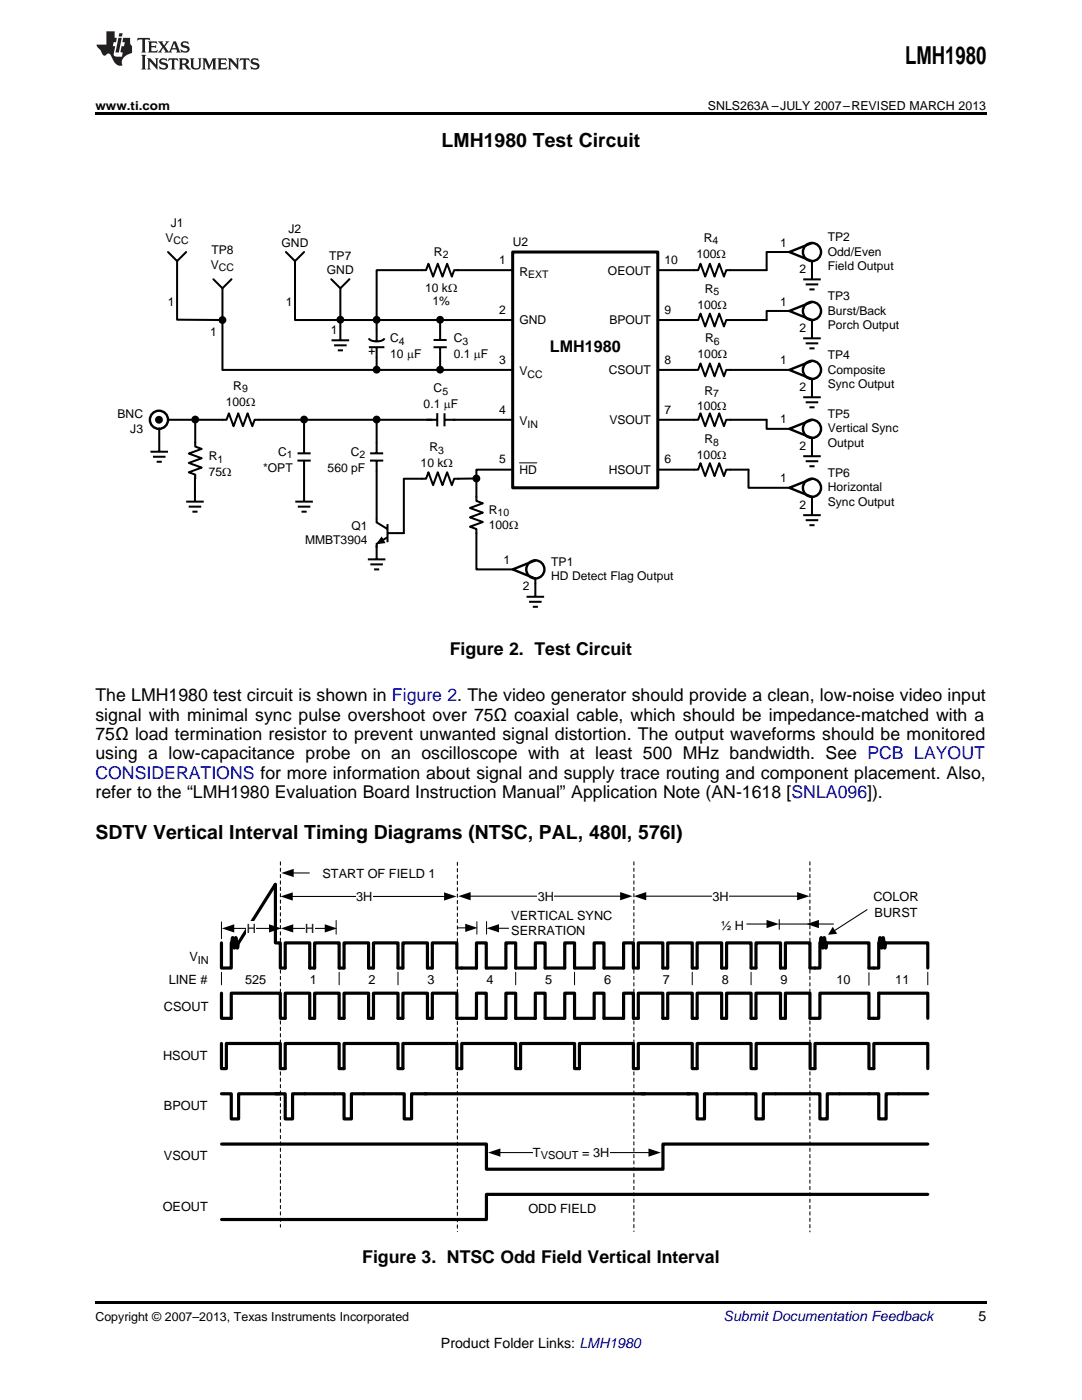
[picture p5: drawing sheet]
<svg xmlns="http://www.w3.org/2000/svg" width="216mm" height="279mm" viewBox="0 0 216 279" stroke-linecap="round" stroke-linejoin="round" font-family="sans-serif">
<path d="M19 259.7h177.8v.5h-177.8z" fill="#000"/>
<path d="M91.3 172.1v73.7M126.5 172v73.8M161.6 172v73.8" fill="none" stroke="#000" stroke-width=".21" stroke-dasharray=".6 .6"/>
<g fill="none" stroke="#000" stroke-width=".64">
<path d="M44.2 198.2v5h1.9v-5h9.8v5h1v-5h4.9v5h1v-5h4.9v5h1v-5h4.8v5h1v-5h4.9v5h1v-5h4.9v5h1v-5h4.9v5h3.9v-5h1.9v5h3.9v-5h2v5h3.9v-5h2v5h3.9v-5h1.9v5h4v-5h1.9v5h3.9v-5h2v5h1v-5h4.9v5h.9v-5h4.9v5h1v-5h4.9v5h1v-5h4.9v5h.9v-5h4.9v5h1v-5h4.9v5h2v-5h9.8v5h1.9v-5h9.8v5M46.1 188.1v5.1h-1.9v-5M46.3 188.2l.1-1.1 .3 2.1 .3-2.1 .3 2.1 .2-1M47.6 188.1l7.4-11.6v11.7h.9v5h1v-5h4.9v5h1v-5h4.9v5h1v-5h4.8v5h1v-5h4.9v5h1v-5h4.9v5h1v-5h4.9v5h3.9v-5h1.9v5h3.9v-5h2v5h3.9v-5h2v5h3.9v-5h1.9v5h4v-5h1.9v5h3.9v-5h2v5h1v-5h4.9v5h.9v-5h4.9v5h1v-5h4.9v5h1v-5h4.9v5h.9v-5h4.9v5h1v-5h4.9v5h2v-5M163.7 188.2l.2-1.1 .2 2.1 .2-.3 .2-1.8 .3 2.1 .1-1M165.1 188.2h8.3v5h1.9v-5M175.4 188.2l.2-1.1 .3 2.1 .1-.3 .2-1.8 .3 2.1 .2-1M44.2 208.2v5.1h1v-5.1h10.7v5.1h1v-5.1h10.8v5.1h1v-5.1h10.7v5.1h1v-5.1h10.8v5.1h.9v-5.1h10.8v5.1h1v-5.1h10.7v5.1h1v-5.1h10.8v5.1h1v-5.1h10.7v5.1h1v-5.1h10.8v5.1h.9M44.2 218.3h1.9v5h1.5v-5h8.3M55 218.3h1.9v5h1.5v-5h10.3v5h1.4v-5h8.3M78.7 218.3h2v5h1.4v-5h3M84.8 218.3h52.8"/>
<path d="M137.1 218.3h2v5h1.5v-5h10.2v5h1.5v-5h11.3v5h1.5v-5h10.2v5h1.5v-5h8.3M150.9 213.3v-5.1h10.7v5.1h1v-5.1h10.8v5.1h1v-5.1h10.7v5.1M44.2 228.3h52.9v5h35.2v-5h52.8M185.1 238.4h-88v5h-52.9"/>
</g>
<path d="M173.9 179.8h6.8v3.4h-6.8z" fill-rule="evenodd" fill="#fff"/>
<path d="M176.7 188.2h8.4v5" fill="none" stroke="#000" stroke-width=".64"/>
<path d="M104.6 239.5h12v2.7h-12z" fill-rule="evenodd" fill="#fff"/>
<path d="M44.2 184v3.3M67.7 194v2.5M79.4 194v2.5" fill="none" stroke="#000" stroke-width=".2"/>
<g fill="#fff">
<path d="M165.2 193.8h3.9v3.4h-3.9z" fill-rule="evenodd"/>
<path d="M165.9 194.4h2.9v2.6h-2.9z" fill-rule="evenodd"/>
</g>
<path d="M44.2 194v2.5M67.1 183.7v2.7M102.9 194v2.5M114.6 194v2.5M138.1 194v2.5M149.9 194v2.5M173.4 194.1v2.5M185.1 194v2.5" fill="none" stroke="#000" stroke-width=".2"/>
<path d="M56 172v72.9" fill="none" stroke="#000" stroke-width=".21" stroke-dasharray=".6 .6"/>
<path d="M58.2 178.9h30.6M58.3 185.3h6.7" fill="none" stroke="#000" stroke-width=".21"/>
<path d="M56 178.9l2.4-.8v1.6zM88.6 178.1l2.5 .8-2.5 .8zM56 185.3l2.5-.8v1.6zM64.8 184.5l2.5 .8-2.5 .8z" fill="#000"/>
<g fill="#fff">
<path d="M71.1 177.6h3.2v3.1h-3.2z" fill-rule="evenodd"/>
<path d="M60.9 183.8h1.8v3.1h-1.8z" fill-rule="evenodd"/>
</g>
<path d="M93.7 178.9h30.2M128.7 178.9h30.6M46.5 185.3h7.4M173 181.6l-6.6 4.2" fill="none" stroke="#000" stroke-width=".21"/>
<path d="M91.4 178.9l2.5-.9v1.7zM123.7 178l2.5 .9-2.5 .8zM126.5 178.9l2.4-.9v1.7zM159.1 178l2.4 .9-2.4 .8zM44.3 185.3l2.4-.8v1.6zM53.7 184.5l2.4 .8-2.4 .8zM166.2 185l.8 1.4-1.8 .2z" fill="#000"/>
<g fill="#fff">
<path d="M107.3 177.5h3.2v3h-3.2z" fill-rule="evenodd"/>
<path d="M142.1 177.5h3.3v3h-3.3z" fill-rule="evenodd"/>
</g>
<path d="M99.6 230h30" fill="none" stroke="#000" stroke-width=".21"/>
<path d="M97.4 230l2.4-.8v1.6zM129.4 229.2l2.5 .8-2.5 .8z" fill="#000"/>
<g fill="#fff">
<path d="M106.3 228.5h15.3v3.6h-15.3z" fill-rule="evenodd"/>
<path d="M49.3 183.9h1.8v3.1h-1.8z" fill-rule="evenodd"/>
</g>
<path d="M58.4 174.2h3.4M91.3 185.2h1.7M99.4 185.3h2.2M149 184.4h4.2M155.4 184.4h6.2M163.2 184.4h3.1" fill="none" stroke="#000" stroke-width=".21"/>
<g fill="#000">
<path d="M76.1 107.4l.5 .8-1.1 .2zM56.1 174.2l2.5-.8v1.6zM92.8 184.4l2.5 .8-2.5 .8zM97.1 185.3l2.5-.9v1.7zM153 183.6l2.4 .8-2.4 .8zM160.9 184.4l2.5-.8v1.6z"/>
<circle cx="44.4" cy="63.9" r=".58"/>
<circle cx="67.9" cy="63.8" r=".58"/>
<circle cx="75.2" cy="73.8" r=".58"/>
<circle cx="75.2" cy="63.8" r=".58"/>
<circle cx="87.8" cy="63.8" r=".58"/>
<circle cx="87.8" cy="73.8" r=".58"/>
<circle cx="31.7" cy="83.8" r=".58"/>
<circle cx="39" cy="83.7" r=".58"/>
<circle cx="60.7" cy="83.7" r=".58"/>
<circle cx="75.2" cy="83.7" r=".58"/>
<circle cx="95.1" cy="95.5" r=".58"/>
</g>
<path d="M103.7 92.4h3.4M95.2 183.9v2.5M97.1 183.9v2.5M155.5 183.5v2" fill="none" stroke="#000" stroke-width=".2"/>
<g fill="none" stroke="#000" stroke-width=".48">
<path d="M162 48.5l-4.5 1.8 4.5 1.8M162 60.3l-4.5 1.8 4.5 1.8M162 72l-4.5 1.8 4.5 1.8M162 83.8l-4.5 1.8 4.5 1.8M162 95.5l-4.5 1.9 4.5 1.8M106.8 111.8l-4.5 1.8 4.5 1.8"/>
<circle cx="162" cy="50.3" r="1.81"/>
<circle cx="162" cy="73.8" r="1.81"/>
<circle cx="162" cy="62.1" r="1.81"/>
<circle cx="31.7" cy="83.8" r="1.81"/>
<circle cx="162" cy="85.6" r="1.81"/>
<circle cx="162" cy="97.4" r="1.81"/>
<circle cx="106.8" cy="113.6" r="1.81"/>
</g>
<g fill="none" stroke="#000" stroke-width=".4">
<path d="M33.5 50.3l1.8 1.8 1.8-1.8M35.3 52.2v11.6l9.1 .1M42.6 55.7l1.8 1.8 1.8-1.8M44.4 57.5v16.2M57.1 50.3l1.8 1.8 1.8-1.8M58.9 52.1v11.8h43.4M66.1 55.7l1.8 1.8 1.8-1.8M67.9 57.5v10.3M91.3 53.9h11M91.4 53.9h-.8l-.4 1.3-1-2.6-.9 2.6-.9-2.6-1 2.6-.9-2.6-.5 1.3h-9.8v14.2M157.5 50.3h-4.5v3.6h-8.1l-.5 1.3-.9-2.6-.9 2.6-1-2.6-.9 2.6-.9-2.6-.5 1.3h-8M160.3 55.8h3.5"/>
<path d="M160.8 56.8h2.5M161.5 57.8h1M162 52.1v3.5M44.4 73.8h57.9M66.2 67.9h3.5M66.7 68.9h2.5M67.4 69.9h1M73.6 67.5a2.26 2.26 0 0 0 3.1 0M73.6 69.3h3.1M75.2 69.3v4.5M86.5 69.3h2.6M86.5 67.9h2.6"/>
<path d="M87.8 63.8v4.1M87.8 69.4v4.4M131.3 73.8h8l.5-1.3 .9 2.6 .9-2.6 1 2.6 .9-2.6 .9 2.6 .5-1.3h12.6M157.5 62.1h-4.5v1.8h-8.1l-.5 1.3-.9-2.6-.9 2.6-1-2.6-.9 2.6-.9-2.6-.5 1.3h-8M160.3 67.5h3.5M160.3 79.3h3.5M160.8 68.5h2.5M161.5 69.5h1M162 63.8v3.6M162 75.6v3.5M30 90.2h3.5M30.5 91.2h2.5"/>
<path d="M31.3 92.2h1M31.8 85.5v4.5M33.5 83.8h11.7l.5-1.3 .9 2.6 .9-2.6 1 2.6 .9-2.6 .9 2.6 .5-1.3h36.3M38.9 95.2v4.8M39 83.7v5.4l1.2 .5-2.5 .9 2.5 1-2.5 .9 2.5 .9-2.5 1 1.3 .4v.8M59.4 91.9h2.6M59.4 90.5h2.6M60.7 83.7v6.8M60.7 92.1v7.9M73.8 91.9h2.7M73.8 90.5h2.7M75.2 92.1v12.2l2 1.2"/>
<path d="M75.2 83.7v6.8M87.2 82.5v2.6M88.7 83.8h13.6M88.7 82.5v2.6M95.1 95.5h-4.5l-.4 1.3-1-2.5-.9 2.5-.9-2.5-1 2.5-.9-2.5-.5 1.2h-4.4v10.9h-3.2M102.3 93.7h-7.2v6.3l1.2 .4-2.5 1 2.5 .9-2.5 .9 2.5 1-2.5 .9 1.3 .5v8h7.2M131.3 83.8h8l.5-1.3 .9 2.6 .9-2.6 1 2.6 .9-2.6 .9 2.6 .5-1.3h8.1v1.8h4.5M131.3 93.7h8l.5-1.3 .9 2.6 .9-2.6 1 2.6 .9-2.6 .9 2.6 .5-1.3h4.5v3.7h8.1M160.3 91h3.5M160.8 80.3h2.5M160.8 92h2.5M161.5 81.3h1"/>
<path d="M161.5 93.1h1M162 87.3v3.6M162 99.1v3.6M37.1 100.1h3.6M37.6 101.1h2.6M38.4 102.1h1M58.9 100.1h3.5M59.4 101.1h2.5M60.2 102.1h1M73.4 111.6h3.5M73.9 112.6h2.5M74.6 113.6h1.1"/>
<path d="M75.2 108.9v2.6M76.1 107.4l.5 .8-1.1 .2zM77.2 107.3l-2 1.2v.8M77.3 104.6v3.6M105.1 119.1h3.5M106.8 115.4v3.6M160.3 102.8h3.5M160.8 103.8h2.5M161.5 104.8h1M105.6 120.1h2.5M106.3 121.1h1"/>
<circle cx="44.4" cy="63.9" r=".58"/>
<circle cx="67.9" cy="63.8" r=".58"/>
<circle cx="75.2" cy="73.8" r=".58"/>
<circle cx="75.2" cy="63.8" r=".58"/>
<circle cx="87.8" cy="63.8" r=".58"/>
<circle cx="87.8" cy="73.8" r=".58"/>
<circle cx="31.7" cy="83.8" r=".58"/>
<circle cx="39" cy="83.7" r=".58"/>
<circle cx="60.7" cy="83.7" r=".58"/>
<circle cx="75.2" cy="83.7" r=".58"/>
<circle cx="95.1" cy="95.5" r=".58"/>
</g>
<path d="M102.3 50.3h29v47.1h-29z" fill="none" stroke="#000" stroke-width=".6"/>
<path d="M19 22.5h177.8v.5h-177.8z" fill="#000"/>
<g fill="#231f20">
<path d="M27.5 7.6l-.1 .5 .4-.2h.6v.1v2.1l-.2 .4h1l-.3-.4v-2.1l.1-.1h.5l.5 .2-.2-.5zM29.5 8.3l.2 .3v1.5l-.2 .4h1.8l.2-.6a1.04 1.04 0 0 1-1.3 .2v-.7h.6l.3 .2v-.6l-.3 .2h-.6v-.6l.8-.1 .4 .3-.2-.5zM31.5 8.3l.9 1.1-.9 1.1h.8l-.2-.2 .5-.7 .4 .7-.2 .2h1.5l-.1-.2 .1-.4h.9l.1 .4-.2 .2h1l-.3-.3-.7-1.9h-.5l-.9 2-.8-1 .9-1h-.8l.1 .3-.3 .5-.4-.6 .2-.2zM34.7 8.6l.4 1h-.7zM36.3 8.4a.63 .63 0 0 0-.2 .7 .63 .63 0 0 0 .6 .4l.6 .2 .1 .2a.75 .75 0 0 1-.7 .4 .75 .75 0 0 1-.6-.5l.1 .7 .1-.1a1.11 1.11 0 0 0 1.5-.6 1.13 1.13 0 0 0-1.2-.8l-.1-.4a1.04 1.04 0 0 1 1.2 .2l-.2-.5-.1 .1-.5-.2zM28.2 10.9l.2 .4v2.2l-.2 .4h1l-.3-.4v-2.2l.3-.4zM29.3 11.6l.3 .4v1.5l-.3 .4h.8l-.2-.4v-1.3l1.5 1.7v-1.9l.2-.4h-.7l.2 .4v.9l-1.1-1.3zM32 11.8a.62 .62 0 0 0-.2 .7 .62 .62 0 0 0 .6 .4l.6 .1 .1 .3a.76 .76 0 0 1-.7 .3 .76 .76 0 0 1-.6-.4l.1 .7 .1-.1a1.11 1.11 0 0 0 1.5-.6 1.13 1.13 0 0 0-1.2-.8l-.1-.4a1.04 1.04 0 0 1 1.2 .2l-.2-.6-.1 .1-.5-.1zM33.7 11.6l-.2 .6a.61 .61 0 0 1 .8-.3v1.6l-.2 .4h.9l-.2-.4v-1.6a.63 .63 0 0 1 .8 .3l-.2-.6zM35.6 11.6l.3 .4v1.5l-.3 .4h1l-.2-.2v-.8l.5 .2a.76 .76 0 0 0 1.2 .7l-1-1a.58 .58 0 0 0 .6-.5 .58 .58 0 0 0-.5-.6zM36.4 11.9h.1a.45 .45 0 0 1 .5 .1 .45 .45 0 0 1 .1 .5l-.7 .2zM37.9 11.6l.2 .2a2.17 2.17 0 0 0 .3 1.9 .99 .99 0 0 0 1.6-.6v-1.1l.2-.4h-.7l.2 .2a1.92 1.92 0 0 1-.2 1.8 .6 .6 0 0 1-.9-.5v-1.1l.2-.4zM40.4 11.6l.2 .4v1.5l-.2 .4h.7l-.2-.4v-1.4l.8 1.8 .8-1.8v1.4l-.2 .4h.9l-.2-.4v-1.5l.2-.4h-.8l-.6 1.5-.6-1.5zM43.4 11.6l.2 .4v1.5l-.2 .4h1.8l.2-.6a1.04 1.04 0 0 1-1.3 .1v-.6h.5l.4 .2v-.6l-.4 .2h-.5v-.7h.8l.3 .3-.1-.6zM45.5 11.6l.2 .4v1.5l-.2 .4h.7l-.2-.4v-1.3l1.5 1.7v-1.9l.2-.4h-.7l.2 .4v.9l-1.1-1.3zM47.9 11.6l-.1 .6a.61 .61 0 0 1 .8-.3v1.6l-.3 .4h1l-.3-.4 .1-1.6a.63 .63 0 0 1 .7 .3l-.1-.6zM50.2 11.8a.62 .62 0 0 0-.2 .7 .62 .62 0 0 0 .6 .4l.6 .1 .2 .3a.76 .76 0 0 1-.8 .3 .76 .76 0 0 1-.6-.4l.1 .7 .2-.1a1.11 1.11 0 0 0 1.5-.6 1.13 1.13 0 0 0-1.3-.8l-.1-.4a1.04 1.04 0 0 1 1.2 .2l-.1-.6-.2 .1-.5-.1z"/>
<path d="M21.2 6.3v2.6h-1.9l.1 .4 .7 .9a.91 .91 0 0 0 1 .8 .56 .56 0 0 1 .5-.3 .56 .56 0 0 1 .5 .3l.4 .8a1.53 1.53 0 0 0 1.9 1.2 1.54 1.54 0 0 1 1-2.1l.9-.3v-1.4a1.52 1.52 0 0 1-.3-1.6h-1.4l-.2 .8h.5l-.2 .8h-.4l-.2 1v.2l.4 .1-.2 .8a1.93 1.93 0 0 1-1.6-.3l.3-1.8h-.5l.2-.8h.4l.2-.8h-.4v-1.3zM23.6 7.6l-.6 2.9h.7l.6-2.9zM23.8 6.6l-.1 .7h.6l.2-.7z"/>
</g>
<text font-size="4.9" x="180.6" y="12.8">LMH1980</text>
<g font-size="3.9">
<text x="88.1" y="29.3">LMH1980 Test Circuit</text>
<text x="19" y="167.4">SDTV Vertical Interval Timing Diagrams (NTSC, PAL, 480I, 576I)</text>
</g>
<g font-size="3.5">
<text x="89.7" y="130.7">Figure 2. Test Circuit</text>
<text x="19" y="139.9">The LMH1980 test circuit is shown in Figure 2. The video generator should provide a clean, low-noise video input</text>
<text x="19" y="143.8">signal with minimal sync pulse overshoot over 75Ω coaxial cable, which should be impedance-matched with a</text>
<text x="19" y="147.7">75Ω load termination resistor to prevent unwanted signal distortion. The output waveforms should be monitored</text>
<text x="19" y="151.6">using a low-capacitance probe on an oscilloscope with at least 500 MHz bandwidth. See PCB LAYOUT</text>
<text x="19" y="159.3">refer to the “LMH1980 Evaluation Board Instruction Manual” Application Note (AN-1618 [SNLA096]).</text>
<text x="72.3" y="252.1">Figure 3. NTSC Odd Field Vertical Interval</text>
</g>
<text font-size="3.5" fill="#00f" x="19" y="155.4">CONSIDERATIONS for more information about signal and supply trace routing and component placement. Also,</text>
<text font-size="3.2" x="109.7" y="70.3">LMH1980</text>
<text font-size="2.8" fill="#0000c8" x="144.4" y="263.6">Submit Documentation Feedback</text>
<g font-size="2.8">
<text x="195.3" y="263.6">5</text>
<text x="88" y="269">Product Folder Links: LMH1980</text>
</g>
<g font-size="2.5">
<text x="19" y="21.9">www.ti.com</text>
<text x="141.3" y="21.9">SNLS263A –JULY 2007–REVISED MARCH 2013</text>
<text x="64.3" y="175.2">START OF FIELD 1</text>
<text x="71.1" y="179.9">3H</text>
<text x="107.3" y="179.8">3H</text>
<text x="142.1" y="179.8">3H</text>
<text x="174.3" y="179.9">COLOR</text>
<text x="102" y="183.6">VERTICAL SYNC</text>
<text x="143.9" y="185.5">½ H</text>
<text x="174.5" y="183">BURST</text>
<text x="37.8" y="191.9">V</text>
<text x="49.3" y="186.2">H</text>
<text x="60.9" y="186.1">H</text>
<text x="102" y="186.7">SERRATION</text>
<text x="33.7" y="196.5">LINE #</text>
<text x="48.9" y="196.5">525</text>
<text x="61.8" y="196.5">1</text>
<text x="73.6" y="196.5">2</text>
<text x="85.3" y="196.5">3</text>
<text x="97" y="196.5">4</text>
<text x="108.8" y="196.5">5</text>
<text x="120.5" y="196.5">6</text>
<text x="132.3" y="196.5">7</text>
<text x="144" y="196.5">8</text>
<text x="155.8" y="196.5">9</text>
<text x="166.9" y="196.5">10</text>
<text x="178.6" y="196.5">11</text>
<text x="32.7" y="201.9">CSOUT</text>
<text x="32.5" y="211.5">HSOUT</text>
<text x="32.7" y="221.6">BPOUT</text>
<text x="32.7" y="231.6">VSOUT</text>
<text x="106.3" y="230.9">T</text>
<text x="116.2" y="230.9">= 3H</text>
<text x="32.5" y="241.6">OEOUT</text>
<text x="105.4" y="242">ODD FIELD</text>
<text x="19" y="263.6">Copyright © 2007–2013, Texas Instruments Incorporated</text>
</g>
<g font-size="2.4">
<text x="34.1" y="45.2">J1</text>
<text x="57.6" y="46.4">J2</text>
<text x="33" y="48.2">V</text>
<text x="42.1" y="53.7">V</text>
<text x="42.2" y="50.7">TP8</text>
<text x="56.2" y="49.3">GND</text>
<text x="65.7" y="51.8">TP7</text>
<text x="86.6" y="51">R</text>
<text x="99.6" y="52.7">1</text>
<text x="102.3" y="49.1">U2</text>
<text x="132.6" y="52.7">10</text>
<text x="138.9" y="51.5">100:</text>
<text x="140.4" y="48.3">R</text>
<text x="155.7" y="49.2">1</text>
<text x="165.2" y="48.1">TP2</text>
<text x="165.2" y="51">Odd/Even</text>
<text x="165.2" y="53.9">Field Output</text>
<text x="65.2" y="54.7">GND</text>
<text x="84.8" y="58.2">10 k:</text>
<text x="103.7" y="55">R</text>
<text x="121.3" y="54.8">OEOUT</text>
<text x="140.7" y="58.5">R</text>
<text x="159.5" y="54.5">2</text>
<text x="165.2" y="59.9">TP3</text>
<text x="33.5" y="61">1</text>
<text x="57" y="61">1</text>
<text x="86.3" y="60.9">1%</text>
<text x="99.6" y="62.6">2</text>
<text x="103.7" y="64.7">GND</text>
<text x="121.6" y="64.7">BPOUT</text>
<text x="132.6" y="62.6">9</text>
<text x="139.2" y="61.6">100:</text>
<text x="155.7" y="61">1</text>
<text x="165.2" y="62.8">Burst/Back</text>
<text x="165.2" y="65.7">Porch Output</text>
<text x="42" y="67">1</text>
<text x="66" y="66.7">1</text>
<text x="74.9" y="69.4" transform="rotate(-180 74.9 69.4)">+</text>
<text x="77.9" y="68.3">C</text>
<text x="77.9" y="71.5">10 PF</text>
<text x="90.5" y="68.3">C</text>
<text x="90.5" y="71.5">0.1 PF</text>
<text x="139.2" y="71.5">100:</text>
<text x="140.7" y="68.3">R</text>
<text x="159.5" y="66.3">2</text>
<text x="165.2" y="71.7">TP4</text>
<text x="46.6" y="77.8">R</text>
<text x="99.6" y="72.6">3</text>
<text x="103.7" y="74.9">V</text>
<text x="121.5" y="74.7">CSOUT</text>
<text x="132.6" y="72.6">8</text>
<text x="155.7" y="72.7">1</text>
<text x="165.2" y="74.5">Composite</text>
<text x="165.2" y="77.4">Sync Output</text>
<text x="23.5" y="83.5">BNC</text>
<text x="45.1" y="81">100:</text>
<text x="84.5" y="81.5">0.1 PF</text>
<text x="86.5" y="78.3">C</text>
<text x="99.6" y="82.5">4</text>
<text x="132.6" y="82.5">7</text>
<text x="139.1" y="81.9">100:</text>
<text x="140.6" y="78.7">R</text>
<text x="159.5" y="78">2</text>
<text x="165.2" y="83.4">TP5</text>
<text x="26" y="86.4">J3</text>
<text x="103.7" y="84.9">V</text>
<text x="121.6" y="84.7">VSOUT</text>
<text x="140.5" y="88.5">R</text>
<text x="155.7" y="84.5">1</text>
<text x="159.5" y="89.8">2</text>
<text x="165.2" y="86.3">Vertical Sync</text>
<text x="165.2" y="89.2">Output</text>
<text x="41.7" y="91.9">R</text>
<text x="41.7" y="95">75:</text>
<text x="52.5" y="94.1">*OPT</text>
<text x="55.5" y="91">C</text>
<text x="65.4" y="94.1">560 pF</text>
<text x="70" y="91">C</text>
<text x="83.9" y="93.2">10 k:</text>
<text x="85.7" y="90.1">R</text>
<text x="99.6" y="92.5">5</text>
<text x="103.7" y="94.6">HD</text>
<text x="121.5" y="94.6">HSOUT</text>
<text x="132.6" y="92.5">6</text>
<text x="139.1" y="91.6">100:</text>
<text x="165.2" y="95.2">TP6</text>
<text x="155.7" y="96.3">1</text>
<text x="159.5" y="101.5">2</text>
<text x="165.2" y="98.1">Horizontal</text>
<text x="165.2" y="101">Sync Output</text>
<text x="70.1" y="105.7">Q1</text>
<text x="97.5" y="102.5">R</text>
<text x="97.5" y="105.7">100:</text>
<text x="60.9" y="108.6">MMBT3904</text>
<text x="100.5" y="112.6">1</text>
<text x="110" y="112.9">TP1</text>
<text x="104.3" y="117.8">2</text>
<text x="110" y="115.8">HD Detect Flag Output</text>
</g>
<g font-size="2.2">
<text x="39.5" y="192.3">IN</text>
<text x="107.9" y="231.3">VSOUT</text>
</g>
<g font-size="2.1">
<text x="34.6" y="48.7">CC</text>
<text x="88.3" y="51.5">2</text>
<text x="142.2" y="48.7">4</text>
<text x="43.7" y="54.1">CC</text>
<text x="105.4" y="55.5">EXT</text>
<text x="142.4" y="58.9">5</text>
<text x="79.6" y="68.8">4</text>
<text x="92.3" y="68.8">3</text>
<text x="142.4" y="68.8">6</text>
<text x="105.3" y="75.4">CC</text>
<text x="48.3" y="78.3">9</text>
<text x="88.3" y="78.7">5</text>
<text x="142.3" y="79.2">7</text>
<text x="105.3" y="85.3">IN</text>
<text x="142.3" y="88.9">8</text>
<text x="43.4" y="92.3">1</text>
<text x="57.2" y="91.4">1</text>
<text x="71.7" y="91.4">2</text>
<text x="87.4" y="90.5">3</text>
<text x="99.3" y="102.9">10</text>
</g>
</svg>
